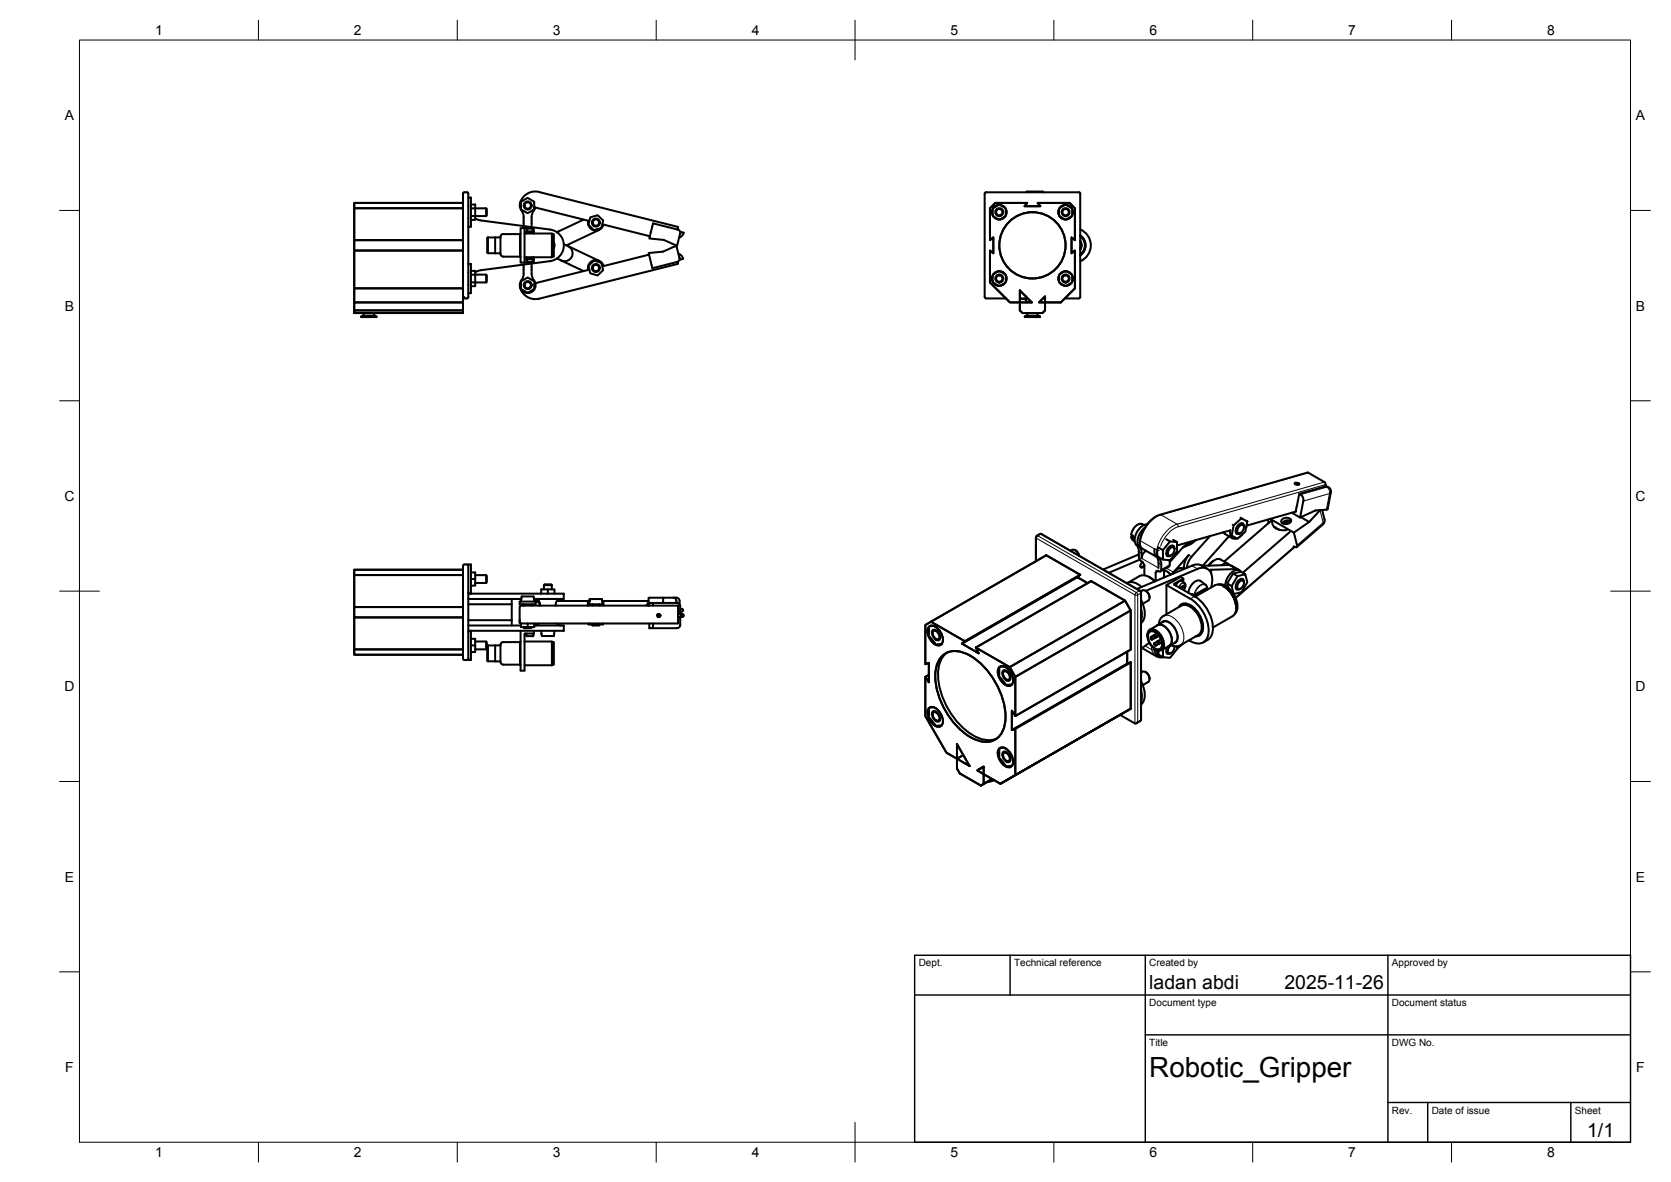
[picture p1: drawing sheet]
<svg xmlns="http://www.w3.org/2000/svg" width="420mm" height="297mm" viewBox="0 0 420 297" stroke-linecap="round" stroke-linejoin="round" font-family="sans-serif">
<!-- layer: Visible -->
<g fill="none" stroke="#000" stroke-width=".51">
<path d="M89.1 52.3v8.1h27.3M116.4 51h-27.3v1.3h27.3M116.8 48.3l.8 .1 .2 .2v26.1l-.4 .3h-1l.4-.3M116.8 48.3l-.4 .3v30.1h-27.3v-.7h27.3M117.8 49.7h.6v7.3h-.6M118.4 52.4h3.8l.2 .1v1.6l-.2 .2h-2.7M118.4 51.4h1.1v3.9h-1.1M118.4 54.3h1.1M119.5 54.9l1.4 .5 17.4 2.3a4 4 0 0 1 3.5 4 4 4 0 0 1-3.5 3.9l-17.4 2.3-1.4 .5M122.2 52.4v1.9M122.7 59.7l-.2 .1v3.7l.2 .1h1.8M122.7 59.7v3.9"/>
<path d="M124.5 59.7v4h1.3M125.8 59.7h-3.1M130.7 58.8h-4.2a1.26 1.26 0 0 0-.7 1.7v2.4a1.25 1.25 0 0 0 .7 1.6h4.2M130.7 58.8v5.7M130.9 58.7l-.2 .1M131 50.6a2.44 2.44 0 0 0 .5 2.9l.2 1M131 50.7l1.7-1 1.6 1v1.9l-1.6 1-1.7-1zM131.7 54.6v2.2M131.9 57.3h2.3v1.4M131.9 57.3v8.7h2.3v-1.3M131.9 57.3h-1v8.7h1M131.9 58.7h6.9l.1 .1"/>
<path d="M132.4 58.1l1.7 .1v.1v.2h-1.7zM134.1 58.5h.1M134.1 58.7a.92 .92 0 0 0-.9-1.3 .92 .92 0 0 0-.8 1.3M134.3 52.1l13.6 3.4M134.6 52.1l-.1 .3a3.9 3.9 0 0 0-.8 3.1v1.6M135.6 48.3l34.9 8.7-.2 .7M135.6 48.2a4 4 0 0 0-4.9 3M138.8 58.7v6M138.9 58.8v5.7M138.9 58.8h.4v5.7h-.4M140.5 58.1l-.4 .3M146.7 55.2l-6.7 3.2"/>
<path d="M147.9 55.5a2 2 0 0 0 1.4 2.4 2 2 0 0 0 2.5-1.5l11.6 3M148.4 54.6l1.9-.5 1.4 1.3-.5 1.9-1.9 .5-1.3-1.3zM150.7 57.8l-8.3 3.9M163.6 58.4h.1M170.4 57.7l-6.2-1.6-.9 3.8 3.6 .4 3.3 1.5 .8-3.1M170.4 57.7a.84 .84 0 0 1 .6 1M171 58.8a.51 .51 0 0 1 .4-.5 .51 .51 0 0 1 .5 .2l-.3 .6-.8 .6M248.9 52.3l1.4-1.3h8l-.7 .8h4l-.7-.8h8l1.4 1.3v8.1l-.9-.7v4l.9-.7v9.5l-3.6 3.5h-3.9v-1.5l-1.6 1.5h1.6v2l-.7 .7h-5l-.7-.7v-2h3l-3-3v3h-2.5l-5-5v-8l.9 .7v-4l-.9 .7zM249.6 52.6v1.5M249.8 54.4l1.3 .7M251.1 51.5l-1.3 .8M251.4 51.5l1.4 .8"/>
<path d="M252.8 54.4l-1.4 .7M252.9 52.6v1.5M258.3 48.1h3.8l.3 .2M258.3 48.1l-.3 .2M266.3 52.6v1.5M266.4 54.4l1.4 .7M267.8 51.5l-1.4 .8M268.1 51.5l1.3 .8M269.4 54.4l-1.3 .7M269.6 52.6v1.5M271.3 48.3h-23.4l-.2 .2-.1 26.2 .3 .3h5M271.3 48.3l.3 .3v26.1l-.3 .3"/>
<path d="M271.6 59.4a2.83 2.83 0 0 1 0 4.5M271.6 59.2a2.97 2.97 0 0 1 0 4.9M271.6 57.7a4.3 4.3 0 0 1 2.7 4 4.3 4.3 0 0 1-2.7 4M271.6 59.1a3 3 0 0 1 0 5.1M89.1 60.4v2.6h27.3M89.1 63v9.5h27.3M89.1 72.5v3.5M90.8 79.5h3.9v.2h-3.9zM91.2 79.5v-.2h3.1v.2M91.4 78.7v.6M94 78.7v.6M116.4 76h-27.3v2"/>
<path d="M117.8 66.3h.6v7.4h-.6M118.4 69h3.8l.2 .2v1.6l-.2 .2h-3.8M118.4 68.1h1.1v3.8h-1.1M122.2 69v2M130.7 64.5l.2 .2M131 70.7l1.7-1 1.6 1v1.9l-1.6 1-1.7-1zM131.7 66.5v2.3M131.9 64.7h6.9M132.4 65.2h1.7M132.4 65.1v-.3h1.7v.3M133.7 66.2v1.4a3.9 3.9 0 0 0 .8 3.2 2.02 2.02 0 0 1-2.3 2.8 2.02 2.02 0 0 1-.9-3.5l.4-1.3M134.1 65.2h.1"/>
<path d="M134.1 64.6a.92 .92 0 0 1-.9 1.3 .92 .92 0 0 1-.8-1.3M138.9 64.5l-.1 .2M139.3 61.9h.1M139.3 61.4h.1M139.3 60.9l.1 .8-.1 .7M139.3 61.4v.5M140 64.9l1.1 .6M141.1 65.5l5.6 2.6M141.7 61.3l1.1 .6M142.8 61.8a2 2 0 0 1 1 2.7 2 2 0 0 1-2.7 1M142.8 61.9l7.9 3.7M147.9 67.8l-13.3 3.4"/>
<path d="M148 66.8l1.3-1.3 1.9 .5 .5 1.9-1.4 1.3-1.9-.5zM163.1 63.6l3.6-.4 3.4-1.4 .8 3a.84 .84 0 0 1-.7 1l-6.2 1.6zM163.2 64l-11.4 2.9a2 2 0 0 0-2.5-1.5 2 2 0 0 0-1.4 2.4M170.4 65.8l.1 .5-34.9 8.8a4 4 0 0 1-4.9-3M170.6 63.8l.9 .6 .3 .6M170.8 64.7l.3 .5M171.7 65.1l-.6 .1M249.6 69.2v1.6M249.8 71.1l1.3 .7M251.1 68.2l-1.3 .7M251.4 68.2l1.4 .7M252.8 71.1l-1.4 .7"/>
<path d="M252.9 69.2v1.6M256.4 75h1.6M256.8 75l.3 .2h.9M257.7 79.5h3.8v.2h-3.8zM258 74.5v1.3h1.2M258 79.5v-.2h3.2v.2M258.1 75.8v.2M258.3 78.7v.6M260.9 78.7v.6M262.2 75h.6M266.3 69.2v1.6M266.4 71.1l1.4 .7"/>
<path d="M267.7 75h3.6M267.8 68.2l-1.4 .7M268.1 68.2l1.3 .7M269.4 71.1l-1.3 .7M269.6 69.2v1.6M271.6 60.9l.2 .8-.2 .7M271.6 60.5a2 2 0 0 1 0 2.3 2.06 2.06 0 0 0 0-2.2M328.7 118.8l-38 10.9-1.6 1.3-1.3 1.6-.9 1.9-.4 1.9 .2 .9 .4 .5 3.6 2.1M328.7 118.8l4.3 2.3a.83 .83 0 0 1 .2 1.1l-6.5 1.9 .3 .2M260.5 135.1v6M260.7 134.6l.9-.5 .3 .1 24.8 14.3 .2 .4M260.7 134.6l-.2 .4"/>
<path d="M269.2 138.4a1.27 1.27 0 0 1 2 .9l.1 .3M270.3 138.3l.2 .1M270.5 138.4l.6 .5 .2 .7M284.4 135l.3 .6 .6 .5M286.3 139.9l.2 .7 .6 .5M286.3 139.3l-8.9 3.8M286.4 137.4l.6 .9v2M287.7 131.9l-.7-.3-1.1 .3-1 1.1-.5 1.3a.88 .88 0 0 1 .5 1l-.5-.3 .5-.3M287.8 132.6a4.2 4.2 0 0 0-1.6 4.5l.2 .3M288.2 138.4a2.32 2.32 0 0 0-1.1 1.9M288.5 131.8a4 4 0 0 0-3 4.8l.8 1.2v2.1M290.3 137.9v1.3l.9 1.5 .1 2"/>
<path d="M291.3 137.5a2.57 2.57 0 0 0 .5 3.2l.2 1.2M291.4 137.7l1 .5M293.2 135.5l1 .6M293.4 139.7h.1M294.2 136.1l1.8 .1v2.4l-1.8 2.2-1.8-.2v-2.4zM294.2 137.8a.61 .61 0 0 1 1.1-.1 1.47 1.47 0 0 1-1.4 1.9 1.35 1.35 0 0 1 .3-1.8zM294.9 137.1l.1 .1M295 135.7l1 .5M295.3 138.1v-.3a.68 .68 0 0 0-.4-.7 .68 .68 0 0 0-.8 .3 1.51 1.51 0 0 0-.4 2.4l.8-.2M295.8 138.8l.2 .3M299.6 136.6a2.2 2.2 0 0 0-2.2 1M299.6 139.9l-.8 1.4-.4 1.4"/>
<path d="M300.6 135.8l-1.2 .9-2 .9-3.3 3.7M300.6 135.7v.1M304.2 134.7l-4.6 5.2M307.6 133.8l.4 .4 1.9 1.1M309 134.8l-6.7 7.4M309.5 134.5l.2 .1M309.9 131.9l.3 .1M310.2 132l2-1.8 1.4 .8-.5 2.6-1.9 1.8-1.5-.8zM310.9 134.1l.1 .1M311 135.3a1.3 1.3 0 0 1-1.3-.3 1.3 1.3 0 0 1-.4-1.3l.1-.4-13.4 3.8M311.7 132.2a.61 .61 0 0 1 1-.1 1.47 1.47 0 0 1-1.4 1.9 1.35 1.35 0 0 1 .4-1.8zM311.9 130.1l.3 .1"/>
<path d="M312.4 131.5l.1 .1M312.4 134.2l-.9 .8M312.8 132.5v-.3a.68 .68 0 0 0-.5-.7 .68 .68 0 0 0-.8 .3 1.51 1.51 0 0 0-.4 2.4l.9-.3M313.4 130.9l.2 .1M318.8 130.6l.2 .9M319.4 130.4l5.9 3.4 .9 3.5-.4 .2-.3-.1M319.6 130.9l-11.8 10.2M319.9 131a2.73 2.73 0 0 0 3.7 2.2M320.3 132.3l1.4 .8M320.8 132.6v.2M322.3 130.5a1.46 1.46 0 0 1 2.3 .3 1.4 1.4 0 0 1-1.1 .9 1.4 1.4 0 0 1-1.4-.7zM323.8 131.1l-.6 .2-.3 .4"/>
<path d="M324.4 133.7l-11.9 10.2M324.5 130.9a1.6 1.6 0 0 0-2.1 .6M324.6 130.9l-.8 .2-.6 .6M324.8 128.8l2.1 1.3M325.3 137.3l.2 .1M325.5 121.4l.8-.1 .4 .4-.7 .1zM325.5 137.4l-14.8 12.9M325.8 128.6l-12.3 3.5-.2 .6M325.8 128.6h.1M326.1 127.2l-.3 1.4M326.1 127.2h.1M326.7 124.1l-.6 3.1"/>
<path d="M327 124.3l.5 .5 .2 .7-.8 4.6 3.9-1.8 2.7-.2M329.2 131.2l-3.9 2.6M331.9 128.2l-2.7 3-2.1-1.2M331.9 128.2h.1M332.4 128.2l.6 2.3M332.6 131.8l-6.5 5.7M333 130.5v.7l-.4 .6M333.2 122a1.64 1.64 0 0 1 1.4 1.8M333.8 127.9l-.3 .2M334.6 123.8l-.8 4.1M89.1 144.5v8.1h27.3M89.1 152.6v2.6h27.3"/>
<path d="M89.1 155.2v8h27.3M116.4 143.2h-27.3v1.3h27.3M116.8 141.8l.8 .1 .2 .3M116.8 141.8l-.4 .4v23.3l.4 .3M117.8 150.5h13.3M117.8 157.2h13.2M117.8 148.9l.1 .2 .5 .1M117.8 142.2v-.4h.6v7.4M117.8 142.2v23.3M117.8 155.9h10.9M117.8 151.9h10.9M118.4 149.2h23.4v1.3h-7.5"/>
<path d="M118.4 158.5l-.5 .1-.1 .3M118.4 143.9h1.1v3.3h-1.1M118.4 158.5v7.4h-.6v-.4M118.4 145.5h1.1M119.5 144.5h2.7l.2 .2v1.6l-.2 .2h-2.7M122.2 144.5v2M128.7 150.5v6.7M130.7 151.2h4v.7h-4zM130.7 155.9h.1M130.7 156.5l.3 .2M130.9 158.5v10h1v-9.2l.2-.1M131 156.6v1h3.3v-.9"/>
<path d="M131.1 150.4h.1M131.1 150.4l-.1 .8M131.1 150.4l.1-.5h3v.5M131.5 151.9v.3M131.7 157.7h2M131.7 157.7l.2 .2h1.6l.2-.2M131.7 151.9v.3M131.7 157.6v.1M132.3 159.2l.1 .7h1.7v-.3M132.7 156.7v.9M133.7 151.9v.3M133.7 157.6v.1"/>
<path d="M134.1 159.6h.1M134.2 159.2l-.1 .4M134.2 158.5v.7h-2.1M134.2 150.4h.1M134.3 150.4v.8M134.3 157.2h7.5v1.3h-23.4M134.3 151h1.2M134.3 151l.3 .2M134.4 150.5a1.34 1.34 0 0 1 1.4 1.3M134.7 151.3l.9 .1 .1 .8M135.5 156.7l-.5 .4-.6 .1M135.7 151.9v.3"/>
<path d="M136.1 149.2v-1.1h3.3v1.1M136.1 158.5v.8M136.1 159.3h.1M136.8 147.1h1.9M137.8 148.1v1.1M138.7 147.1l-.2-.2h-1.6l-.1 .2v1M138.7 147.1v1M139.4 158.5l-.2 1.3h-2.9l-.1-.5M140 156.7l.5 .4 .6 .1M140 151h7.8M141.1 150.5a1.4 1.4 0 0 0-1.4 1.7M147.8 151h.4"/>
<path d="M147.8 151v1.2M148 156.7v.2h3.7v-.2M148.3 150.6l.2-.1-.3 .6zM148.3 150.5v.1M148.4 156.7v.2M148.5 150.5l2.8 .1 .2 1.3h-3.4l.2-1.3M148.8 157h2M148.8 156.9v.1M148.9 151.9v.3M150.3 156.7v.2M150.7 151.9v.3M150.8 156.9a1.93 1.93 0 0 1-1.7 .3l-.3-.2"/>
<path d="M151.4 151h11.7M151.7 151v1.2M163.1 151.4l-.5 .8M164 151.5h-.7v.7M164 151.5h6.2a.8 .8 0 0 1 .8 .9v1.7l-.2 .2M164 151.5l.2 .7M164.2 156.7l-.2 1.1M165.3 154.6l-.1 .1M165.3 154.4v.5M165.4 154.4l.2 .3-.2 .3M165.7 154.3h-.3M166.7 150.2h-3.6v1.9"/>
<path d="M169.3 150.2a.81 .81 0 0 1 .8 .8M170 150.2h-3.3v1.3M170 150.2a.84 .84 0 0 1 .9 .8M170.1 151v.5M170.5 155v.1M170.5 154.3h.1M170.5 152.5v3.9M170.5 152.5l-.1-.3h-38.3a1.15 1.15 0 0 0-1.4 .3v4h.3M170.5 156.4l-.1 .3h-39.1M170.5 155h.3M170.5 154.3h.3M170.8 155h.8"/>
<path d="M170.8 154.3h.8M170.8 155l.2 .3M170.9 151v.9M170.9 154.3h.1M170.9 155v.1M171 153a.45 .45 0 0 1 .6 .1 .45 .45 0 0 1 0 .6 .45 .45 0 0 1-.6 0M171 155.3v1.7a.87 .87 0 0 1-.8 .9h-6.9v-1.2M233.5 157.6a1.66 1.66 0 0 1 2.5 .6l.7 1a2.32 2.32 0 0 1-.2 2.9 2.51 2.51 0 0 1-2.9-1.9 2.91 2.91 0 0 1-.1-2.6zM233.6 157.6v1.9M233.8 160l1.4 1.7M234.5 159v.1M234.5 158.4a1.28 1.28 0 0 1 1.7 .9 .9 .9 0 0 1 .3 1 .9 .9 0 0 1-.8 .6 1.95 1.95 0 0 1-1.2-2.5z"/>
<path d="M234.7 157.3l-.9 .1M234.8 158.5a1.38 1.38 0 0 1 1.2 2.1 1.38 1.38 0 0 1-1.2-2.1zM270.9 145l-29 16.7 .7-.6M271.6 144.4l-29 16.7-8.5-4.9M273.5 146.5l-2.6-1.5 .7-.6-8.5-4.9-29 16.7-1.4 .9v9.8l.9-.3v4.9l-.9-1.4M282.9 150.9l-29 16.7-8.5-4.9M283.4 146.6a2.95 2.95 0 0 1 3.6 .9M284.3 153.4l-29 16.7-1.4-2.5M286.6 140.6l-7.8 3.3M286.8 148.6a1.48 1.48 0 0 1 1.6 .1 1.48 1.48 0 0 1 .6 1.4l-.3 .8-1.4 .8M286.9 148.9v31.9M286.9 153l.2 1.6-.2 1.3"/>
<path d="M286.9 150.8a4.9 4.9 0 0 1 0 5.8M287.1 141.1l.5 .5 .2 .7M287.3 141.3l-.5 .6v.7a.69 .69 0 0 0 .9-.5M287.3 141.3h.1M287.7 142l-.6 .6-.3-.2-.1-.2M287.7 142.3v2.3M288 148.4l.7 .6 .3 1.2M288.5 159.6v.2M288.5 159.6a1.38 1.38 0 0 1 .9-1.5 1.38 1.38 0 0 1 1.6 .6 3.7 3.7 0 0 1 1.3 4.5 1.47 1.47 0 0 1-1.9-.1M288.8 158.8a1.64 1.64 0 0 1 2.5 .6l.6 1a2.3 2.3 0 0 1-.1 2.9 2.49 2.49 0 0 1-2.9-1.9 2.9 2.9 0 0 1-.1-2.6zM288.9 159a1.57 1.57 0 0 1 2.4 .7 3 3 0 0 1 .6 3.1 1.57 1.57 0 0 1-2.4-.6 3 3 0 0 1-.6-3.2zM289 145l1.4 1.1"/>
<path d="M290.2 159.6l.4 .1v.5l-.3-.1zM290.2 159.6l-.9 .5M290.4 146.1a3.5 3.5 0 0 0-3.9-1.3l-3 1.7M290.9 157.2a1.87 1.87 0 0 1 2.5 .7 3.9 3.9 0 0 1 1 4l-.6 .5M290.9 159.2l-.7 .4M291.1 157.1l-2 1.1M291.3 143.5l-.3-.1-.3 .3-.1 2.3M291.3 140l1.1 .6M291.4 156.9l.2-1.1 .7-.8 4.7-2.8a2.88 2.88 0 0 1 3.3 1.1 5.7 5.7 0 0 1 1.6 5.5l-.6 .8M291.4 159.8l-1.7 .9M292 141.9v1.2M292 143.1l-.2 .5-.5-.1"/>
<path d="M292.5 156.3a2.98 2.98 0 0 1 3.3 2.3 2.29 2.29 0 0 1-.4 2.9l-1.4 .8M292.5 156.3l-1.4 .8a2.95 2.95 0 0 1 3.3 2.3 2.27 2.27 0 0 1-.4 2.9M292.7 143.3l.8 .3 .9 .8M292.7 143.1v2M293.3 147l6 3.5a9.9 9.9 0 0 1 4.5 8.8 2.71 2.71 0 0 1-1.7 2.3 2.71 2.71 0 0 1-2.8-.5M293.9 142.4l-2.1 1.2M294.1 140.8v1.1M294.1 141.9l-.2 .5M296.4 152.5a2.06 2.06 0 0 1 3.4-.1 6.4 6.4 0 0 1 2.4 6.5 1.61 1.61 0 0 1-1.5 1M296.5 152.5a2.08 2.08 0 0 1 3.3 0 6.4 6.4 0 0 1 2.4 6.3 1.6 1.6 0 0 1-1.5 1.1M296.7 147.8l1.1-.7 .3 .2-1.1 .6M297.1 151.9h.1"/>
<path d="M297.2 146.1l.9 .8-1.4 .8M297.2 146.1a1.32 1.32 0 0 0-1.5 1M297.5 146.3v-.9l-2.3 1.4 5.2 3.1M297.5 145.4l-.7-.4-3.5 2v7.4M297.7 142.7l.3-1.6 .9-1.6-4.2 4.8 1.1-1.1a2.67 2.67 0 0 1 1.9-.5M297.8 147.1h.1M298.1 147.3l-.5 1M298.8 149a3.3 3.3 0 0 1 2.8-3.1l1.5 1 .4 .8-3.1 1.8-.7-.2v.2M299.7 142.2l-13.8 5.8M299.7 142.1l.6-.2a3.3 3.3 0 0 1 3.3 1M300.4 149.9a9.9 9.9 0 0 1 4.5 8.9 2.8 2.8 0 0 1-1.3 2M300.5 150l4.9-2.9a3 3 0 0 1 3.5 1.2 6 6 0 0 1 1.7 5.7l-.7 .9-4.9 2.8"/>
<path d="M301.1 143l-13 5.5M301.1 143a2.5 2.5 0 0 1 2.7 .1 2.5 2.5 0 0 1 1 2.5l-.3 2M301.3 159.6l-4.9 2.7-.9 .1-1.1-.3M301.5 159.7h.1M303.1 148h.1M303.4 148.3l-.3-.3-3 1.7M305.1 141l-1.3 1.1M306.3 146.9a4 4 0 0 1 4 2.6 4 4 0 0 1 .2 4.7M307.7 147.3a6.5 6.5 0 0 1 3.1 5.3M308.6 146.6l1.1 .7M309.1 142l-2.2-1.4a2.52 2.52 0 0 0-2.9 1.5M309.5 142.1l2.2 1.2"/>
<path d="M309.6 142.1l-.6-.1-6.6 .2M310 144.2l1.2 .6M310.2 149.3h.1M310.8 152.6v.2M310.9 148.1h.1M311.2 144.8l1.9-.5 .5 2-1.4 2.5-2 .5-.5-2zM311.3 143.1l-.6-.1-6.7 .3M311.7 146.2a.61 .61 0 0 1 1-.1 1.47 1.47 0 0 1-1.4 1.9 1.35 1.35 0 0 1 .4-1.8zM312 147.9l-.3 .2M312 143.7a1.53 1.53 0 0 0-2.3 .2l-1.2 1.5-.4 1.8M312.4 145.5h.1M312.8 146.5v-.3a.68 .68 0 0 0-.5-.7 .68 .68 0 0 0-.8 .3 1.51 1.51 0 0 0-.4 2.4l.6-.2"/>
<path d="M313.1 144.3l-1.1-.6-2 .5-1.4 2.4 .2 1.1M89.1 163.2v1.3h27.3M116.8 165.9h.6M117.8 165.5l-.4 .3M118.4 160.5h1.1v3.4h-1.1M118.4 162.2h1.1M119.5 161.2h2.7l.2 .2v1.6l-.2 .2h-2.7M122.2 161.2v2M122.7 162.2l-.2 .2v3.6l.2 .2h1.8M122.7 162.2v4M124.5 162.2v4M124.5 166.2h1.3"/>
<path d="M125.8 162.2h-3.1M130.7 161.4h-4.2a1.24 1.24 0 0 0-.7 1.6v2.4a1.25 1.25 0 0 0 .7 1.6h4.2M130.7 161.4v5.6M130.7 167l.2 .2M130.9 161.2l-.2 .2M131.9 161.2h6.9l.1 .2M131.9 167.2h6.9M138.8 161.2v6M138.9 161.4v5.6M138.9 161.4h.4v5.6h-.4M138.9 167l-.1 .2M233.5 178.1a1.66 1.66 0 0 1 2.5 .5l.7 1a2.32 2.32 0 0 1-.2 2.9 2.51 2.51 0 0 1-2.9-1.8 2.91 2.91 0 0 1-.1-2.6z"/>
<path d="M233.6 169.6l-.9 .5v9.9l5.3 9.2 2.6 1.5M233.6 178.1v1.8M234.5 179.5h.1M234.5 178.8a1.28 1.28 0 0 1 1.7 1 .9 .9 0 0 1 .3 .9 .9 .9 0 0 1-.8 .7 1.95 1.95 0 0 1-1.2-2.6zM234.7 177.7l-.9 .1M234.8 179a1.38 1.38 0 0 1 1.2 2.1 1.38 1.38 0 0 1-1.2-2.1zM235.4 160.6h.1M236.8 161.8l-1.3 .1M237 164.8a5.2 5.2 0 0 1 5.8-.6 18.8 18.8 0 0 1 10 17.3 5 5 0 0 1-7.6 4.3 18.8 18.8 0 0 1-10-17.2 6.1 6.1 0 0 1 1.8-3.8zM238.1 164a7.7 7.7 0 0 0-2.1 7.6 19.2 19.2 0 0 0 9.9 13.8 6 6 0 0 0 4.7 .2M241.9 161.7l4.2 2.5-.7-1.5 29-16.7 8.5 4.9 1.4 2.5v9.8l-29 16.7v-9.8M251.1 167.8a1.66 1.66 0 0 1 2.6 .6l.6 .9a2.32 2.32 0 0 1-.1 3 2.51 2.51 0 0 1-2.9-1.9 2.91 2.91 0 0 1-.2-2.6z"/>
<path d="M251.3 167.8v1.9M251.5 170.2l1.4 1.7M252.2 169.2v.1M252.2 168.5a1.28 1.28 0 0 1 1.7 1 .9 .9 0 0 1 .3 1 .9 .9 0 0 1-.8 .6 1.95 1.95 0 0 1-1.2-2.6zM252.4 167.5l-.9 .1M252.5 168.7a1.38 1.38 0 0 1 1.2 2.1 1.38 1.38 0 0 1-1.2-2.1zM253 170.7l.1 .1M254.5 172l-1.3 .1M281.6 179.6l3.8 2.2 .4-.1 .3-.3M283.4 163.8v3l.9-.4v11.7l-32.8 18.9-4.2-2.5v-1.8l-1.6 .9 1.6-.9M283.4 166.8l-29 16.7v-4.9l.9 1.3M284.3 166.4l-29 16.7-.9 .4"/>
<path d="M284.3 178.1l-29 16.7v-11.7M286.9 169a1.47 1.47 0 0 1 2.1 1.5l-.3 .8-1.4 .9M286.9 173.5l.2 1.6-.2 1.3M286.9 171.2a4.9 4.9 0 0 1 0 5.8M287.2 162.9l3.6 2.1 .7 .2h1.1M288 168.9l.2 .1M288.2 169l.7 .8 .1 .9M289 161.6l-2.1 1.4M289.3 160.1l.4 .1 .1 .5-.4-.1zM290.2 161.6l.4 .1v.5l-.3-.1zM290.3 163a1.76 1.76 0 0 0 1.2 1.9M291 163.4a1.33 1.33 0 0 0 1.2 1.6"/>
<path d="M291.1 161.1l.3 .1 .1 .5-.3-.1zM291.3 163.5v1l1.1 .6M291.5 161.8l.6-.4-1.5 .9M291.9 160.7l-1.7 .9M293.4 164.2l.1 .1M293.5 162.6l-.2 .4a.8 .8 0 0 0 0 1.1 .8 .8 0 0 0 1.2 0M294 162.3l-1.9 1.1M294.5 162.1a1.33 1.33 0 0 0-.5 2.1 1.55 1.55 0 0 0 1.3-1.8v.2M296 162.4v.7l-1.8 2.2-1.8-.2v-1.9M297.4 161.8l-1.4 1.3M299 160.9l.3 .2M303.6 160.8l-1 .6"/>
<path d="M233.8 180.4l1.4 1.8M235.4 181h.1M236.8 182.3l-1.3 .1M240.6 187l3.2 5.5-3.2-1.8zM242.2 189.7l-1.6 1v2.4l.7 1.3 5.3 3 2.9-1.6-2.9 1.6M245.7 193.6l1.6 .9v2.5M249.8 195.9l-1.2 .4M249.9 196l-1.7 .5M251.1 188.2a1.66 1.66 0 0 1 2.6 .6l.6 1a2.32 2.32 0 0 1-.1 2.9 2.51 2.51 0 0 1-2.9-1.8 2.91 2.91 0 0 1-.2-2.7zM251.3 188.3v1.8M251.5 190.6l1.4 1.7M252.2 189.6v.1"/>
<path d="M252.2 189a1.28 1.28 0 0 1 1.7 1 .9 .9 0 0 1 .3 .9 .9 .9 0 0 1-.8 .6 1.95 1.95 0 0 1-1.2-2.5zM252.4 187.9l-.9 .1M252.5 189.2a1.38 1.38 0 0 1 1.2 2 1.38 1.38 0 0 1-1.2-2zM253 191.2h.1M254.5 192.4l-1.3 .2M255.3 194.8l-3.8 2.2M286.9 180.8l-.2 .4-1 .6"/>
<circle cx="132.7" cy="51.6" r="1.01"/>
<circle cx="132.7" cy="51.6" r=".79"/>
<circle cx="149.8" cy="55.9" r="1.01"/>
<circle cx="149.8" cy="55.9" r=".79"/>
<circle cx="251.3" cy="53.3" r=".79"/>
<circle cx="251.3" cy="53.3" r="1.83"/>
<circle cx="251.3" cy="53.3" r="1.01"/>
<circle cx="267.9" cy="53.3" r=".79"/>
<circle cx="267.9" cy="53.3" r="1.83"/>
<circle cx="267.9" cy="53.3" r="1.01"/>
<circle cx="132.7" cy="71.6" r="1.01"/>
<circle cx="132.7" cy="71.6" r=".79"/>
<circle cx="149.8" cy="67.3" r="1.01"/>
<circle cx="149.8" cy="67.3" r=".79"/>
<circle cx="251.3" cy="70" r=".79"/>
<circle cx="251.3" cy="70" r="1.83"/>
<circle cx="251.3" cy="70" r="1.01"/>
<circle cx="259.6" cy="61.7" r="8.3"/>
<circle cx="267.9" cy="70" r=".79"/>
<circle cx="267.9" cy="70" r="1.83"/>
<circle cx="267.9" cy="70" r="1.01"/>
<circle cx="165.7" cy="154.7" r=".41"/>
<circle cx="171.6" cy="154.7" r=".35"/>
</g>
<!-- layer: Visible Narrow -->
<g fill="none" stroke="#000" stroke-width=".25">
<path d="M329 118.8l-37.1 10.6M260.7 134.6h.3l-.4 .6-.1-.2M261.4 134.2h.5M284.5 135l.4 .7M285.7 137l.7 .4M286.3 138.7l.7 .4M286.6 135.7l.2 .2M286.7 135.9l4.1 2.3M286.8 135.9a1.91 1.91 0 0 0 .5 2M287.2 131.7a2.79 2.79 0 0 0-2.7 2.7M290.7 139.8l.7 .4M290.8 138.3v.9l.4 .9"/>
<path d="M291.1 138.3l.4 .1M291.7 129.3l.2 .1M291.8 137.3a7.7 7.7 0 0 1 4.4-4.9l-.2-.7a8.8 8.8 0 0 0-5.2 6.6M291.9 129.4a8.8 8.8 0 0 0-5.1 6.5M295.2 139.5l.2 .3M298.9 139.5l.7 .4M307.6 133.7l.5 .5M320.9 132.7v.1M324.6 130.9l-.7 .2-.7 .6M325.4 137.4l-14.8 12.8M326.1 127.2l-.3 1.4M331.9 128.2l.8 3.1"/>
<path d="M332.7 131.3l-6.6 5.7M332.7 131.3l-.1 .5M333 121.1l-37 10.6-4.1-2.3M333 130.5l-.3 .8M333.2 122.2l.4 .2-6.6 1.9M333.3 121.8l-37.1 10.6M334 122.4h-.4l.6 .9 .1 .7M334.3 124l-6.6 1.9M334.3 124l-.8 4.1M334.6 123.8l-.3 .2M260.6 141v-5.7l24.8 14.2M285.4 149.5h.7"/>
<path d="M285.4 149.5v32.3M285.7 148.9l.4 .6M285.7 148.9l-.3 .6M286.1 149.5v31.9l.7-.4M286.4 148.5l-24.7-14.3-.7 .4 24.7 14.3M286.4 148.5l-.7 .4M286.4 148.5l.4 .6M286.7 148.5h-.3M286.8 149.1v31.9M286.8 149.1l-.7 .4M286.9 148.9l-.1 .2M287 140.3l4.3 2.4"/>
<path d="M291.3 141.5l.7 .4M291.3 143.6l-.7 .4M291.8 156.6a1.47 1.47 0 0 1 2.5-.2 4.4 4.4 0 0 1 1.6 5l-.6 .4h-.5M292.6 154.8a2.88 2.88 0 0 1 3.2 1.1 5.7 5.7 0 0 1 1.7 5.5l-.7 .7M292.7 143.3l1.6 1.1M293.2 142.8l1.9 1M294.1 141.9l-2.1 1.2M295.2 146.7v.2M296.9 142.8l.6 .3M297.9 146.5l-.8 .1-.7 1M298 147.3l-.4 1M298 146.9a.65 .65 0 0 0-.6-.4 .65 .65 0 0 0-.6 .5l-.4 .6"/>
<path d="M299.7 142.2l1.4 .8M300.4 149.9l-1.1 .6M303.1 146.9a2.16 2.16 0 0 0-2.6 1.6l-.3 1M303.5 147.7a1.03 1.03 0 0 0-.8-.8 1.03 1.03 0 0 0-1.1 .5l-.9 1.1-.3 1M304.6 143.2l.1 1.3M304.9 141.1l-1 1M308.8 141.7l-1-.1-.8 .4M309 142l1.7 1M309 142a1.34 1.34 0 0 0-1.8 0M309.2 142.1l.6 .2M287.9 162.3l1.7 1M289.5 162.4l.1 .9"/>
<path d="M289.6 163.3l.5 1.1 .6 .5M290.2 163.2l-.6 .1M296.8 162.1l-.8 .8M286.8 181l-.1 .2M286.9 180.8l-.1 .2"/>
</g>
<!-- layer: Visible -->
<circle cx="148.3" cy="150.5" r=".25" fill="#000"/>
<!-- layer: BORDER -->
<g fill="none" stroke="#000" stroke-width=".25">
<path d="M20 10.1h390v276.9h-390zM65 5.1v5M115 5.1v5M165 5.1v5M215 5.1v10M265 5.1v5M315 5.1v5M365 5.1v5M15 52.9h5M410 52.9h5M15 100.7h5M410 100.7h5"/>
<path d="M15 148.6h10M405 148.6h10M15 196.4h5M410 196.4h5M15 244.2h5M410 244.2h5M65 287v5M115 287v5M165 287v5M215 282.1v9.9M265 287v5M315 287v5"/>
<path d="M365 287v5"/>
</g>
<!-- layer: TITLEBLOCK -->
<path d="M230 240.1h180v46.9h-180zM230 250h180M254 240.1v9.9M288 240.1v46.9M349 240.1v46.9M288 260.1h122M349 277.1h61M359 277.1v9.9M395 277.1v9.9" fill="none" stroke="#000" stroke-width=".36"/>
<text font-size="7" x="289" y="270.6">Robotic_Gripper</text>
<g font-size="4.9">
<text x="289" y="248.5">ladan abdi</text>
<text x="323" y="248.5">2025-11-26</text>
<text x="399.1" y="285.7">1/1</text>
</g>
<g font-size="3.5">
<text x="39" y="8.8">1</text>
<text x="89" y="8.8">2</text>
<text x="139" y="8.8">3</text>
<text x="189" y="8.8">4</text>
<text x="239" y="8.8">5</text>
<text x="289" y="8.8">6</text>
<text x="339" y="8.8">7</text>
<text x="389" y="8.8">8</text>
<text x="16.3" y="30.2">A</text>
<text x="411.3" y="30.2">A</text>
<text x="16.3" y="78">B</text>
<text x="411.3" y="78">B</text>
<text x="16.2" y="125.9">C</text>
<text x="411.2" y="125.9">C</text>
<text x="16.2" y="173.7">D</text>
<text x="411.2" y="173.7">D</text>
<text x="16.3" y="221.6">E</text>
<text x="411.3" y="221.6">E</text>
<text x="16.4" y="269.4">F</text>
<text x="411.4" y="269.4">F</text>
<text x="39" y="290.8">1</text>
<text x="89" y="290.8">2</text>
<text x="139" y="290.8">3</text>
<text x="189" y="290.8">4</text>
<text x="239" y="290.8">5</text>
<text x="289" y="290.8">6</text>
<text x="339" y="290.8">7</text>
<text x="389" y="290.8">8</text>
</g>
<g font-size="2.5">
<text x="231" y="242.9">Dept.</text>
<text x="255" y="242.9">Technical reference</text>
<text x="289" y="242.9">Created by</text>
<text x="350" y="242.9">Approved by</text>
<text x="289" y="252.8">Document type</text>
<text x="350" y="252.8">Document status</text>
<text x="289" y="262.9">Title</text>
<text x="350" y="262.9">DWG No.</text>
<text x="350" y="279.9">Rev.</text>
<text x="360" y="279.9">Date of issue</text>
<text x="396" y="279.9">Sheet</text>
</g>
</svg>
